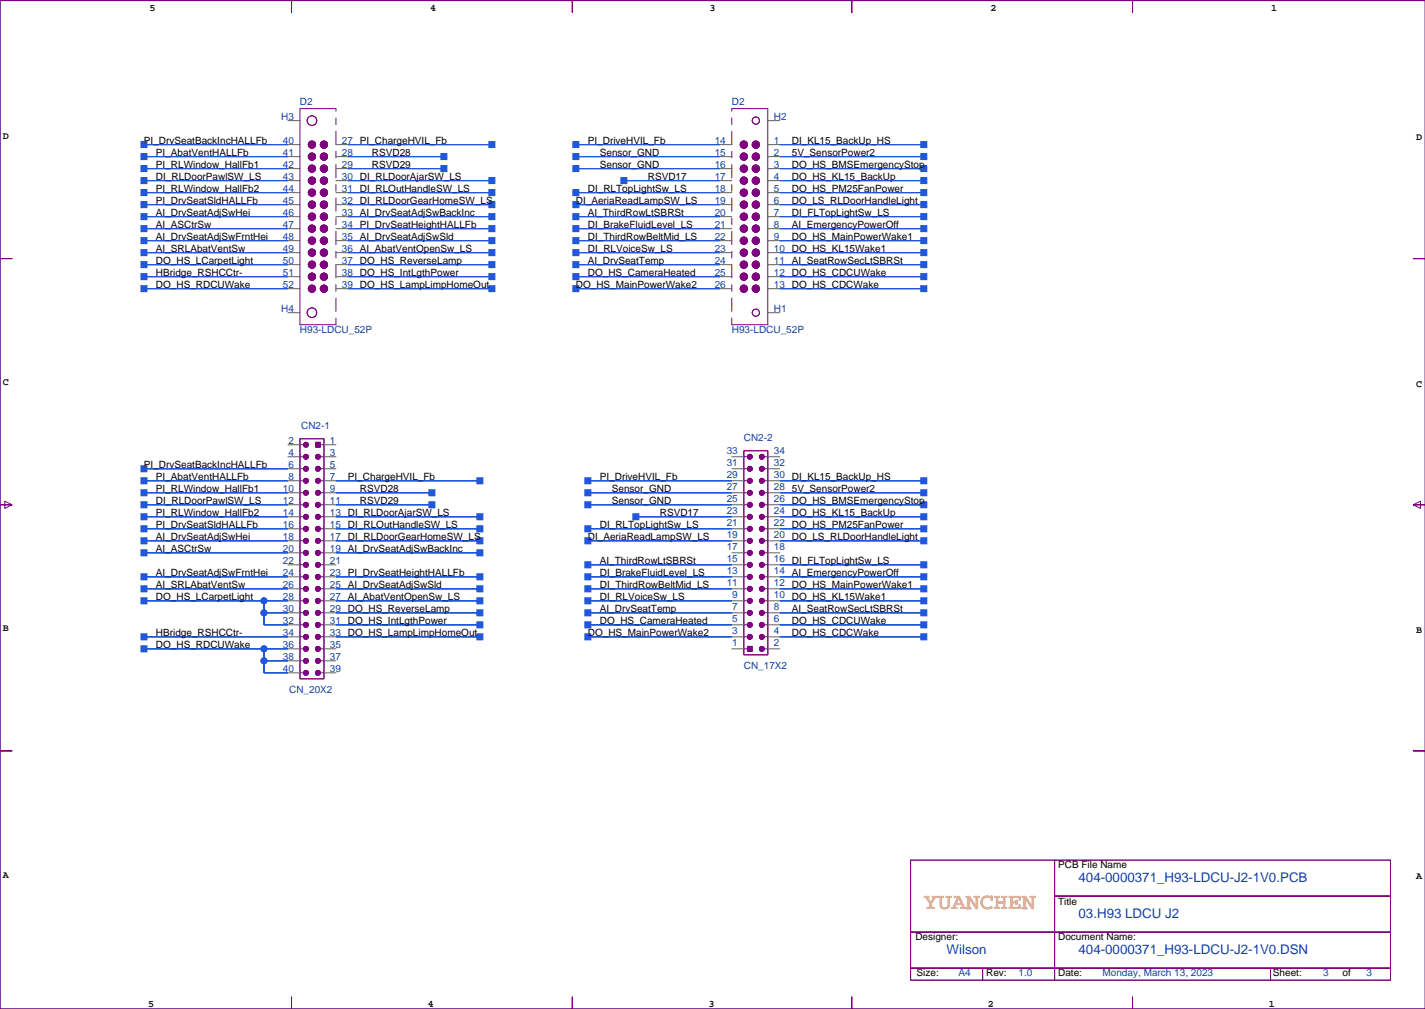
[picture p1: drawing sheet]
<svg xmlns="http://www.w3.org/2000/svg" width="302mm" height="213mm" viewBox="0 0 302 213" stroke-linecap="round" stroke-linejoin="round" font-family="sans-serif">
<path d="M301.7 .1h-301.7v213.3h301.7" fill="none" stroke="#000080" stroke-width=".21"/>
<g fill="none" stroke="#800080" stroke-width=".21">
<path d="M301.7 .1h-62v2.6v-2.6h-59.4v2.6v-2.6h-59.2v2.6v-2.6h-59.4v2.6v-2.6h-61.7v54.6h2.5h-2.5v52.1h2.5l-1.5 .7v-1.5l1.5 .8h-2.5v52h2.5h-2.5v54.6h61.7v-2.5v2.5h59.4v-2.5v2.5h59.2v-2.5v2.5h59.4v-2.5v2.5h62M71.1 23h-7.6v45.7h7.6M154.9 23h7.6v45.7h-7.6M301.7 54.7h-2.6h2.6M63.5 92.8h5.1v50.8h-5.1zM63.5 94.1h.7M63.5 96.6h.7M63.5 99.2h.7M66.8 93.6h1v1h-1zM67.8 94.1h.8M67.8 96.6h.8M67.8 99.2h.8"/>
<path d="M157.4 95.3h5.1v43.2h-5.1zM157.4 96.6h.8M157.4 99.2h.8M161.8 96.6h.7M161.8 99.2h.7M63.5 119.5h.7M63.5 101.7h.7M63.5 104.2h.7M63.5 106.8h.7M63.5 109.3h.7M63.5 111.9h.7M63.5 114.4h.7"/>
<path d="M63.5 116.9h.7M67.8 119.5h.8M67.8 101.7h.8M67.8 104.2h.8M67.8 106.8h.8M67.8 109.3h.8M67.8 111.9h.8M67.8 114.4h.8M67.8 116.9h.8M157.4 119.5h.8M157.4 101.7h.8M157.4 104.2h.8"/>
<path d="M157.4 106.8h.8M157.4 109.3h.8M157.4 111.9h.8M157.4 114.4h.8M157.4 116.9h.8M161.8 119.5h.7M161.8 101.7h.7M161.8 104.2h.7M161.8 106.8h.7M161.8 109.3h.7M161.8 111.9h.7M161.8 114.4h.7"/>
<path d="M161.8 116.9h.7M299.1 106.8l1.6-.8v1.5l-1.6-.7h2.6zM63.5 139.8h.7M63.5 137.2h.7M63.5 134.7h.7M63.5 132.2h.7M63.5 129.6h.7M63.5 127.1h.7M63.5 124.6h.7M63.5 122h.7M67.8 139.8h.8M67.8 137.2h.8"/>
<path d="M67.8 134.7h.8M67.8 132.2h.8M67.8 129.6h.8M67.8 127.1h.8M67.8 124.6h.8M67.8 122h.8M157.4 137.2h.8M157.4 134.7h.8M157.4 132.2h.8M157.4 129.6h.8M157.4 127.1h.8M157.4 124.6h.8"/>
<path d="M157.4 122h.8M158.2 136.7h1v1.1h-1zM161.8 137.2h.7M161.8 134.7h.7M161.8 132.2h.7M161.8 129.6h.7M161.8 127.1h.7M161.8 124.6h.7M161.8 122h.7M63.5 142.3h.7M67.8 142.3h.8M301.7 158.8h-2.6h2.6"/>
<path d="M192.7 181.9h30.5v15.3h-30.5zM192.7 197.2h30.5v7.6h-30.5zM223.2 189.6h71.1v7.6h-71.1zM223.2 197.2h71.1v7.6h-71.1zM223.2 181.9h71.1v7.7h-71.1zM192.7 204.8h15.3v2.5h-15.3zM208 204.8h15.2v2.5h-15.2zM223.2 204.8h45.7v2.5h-45.7zM268.9 204.8h25.4v2.5h-25.4z"/>
<circle cx="66" cy="35.7" r=".76"/>
<circle cx="66" cy="38.2" r=".76"/>
<circle cx="66" cy="33.1" r=".76"/>
<circle cx="66" cy="30.6" r=".76"/>
<circle cx="66" cy="25.5" r="1.02"/>
<circle cx="68.6" cy="35.7" r=".76"/>
<circle cx="68.6" cy="38.2" r=".76"/>
<circle cx="68.6" cy="33.1" r=".76"/>
<circle cx="68.6" cy="30.6" r=".76"/>
<circle cx="157.4" cy="35.7" r=".76"/>
<circle cx="157.4" cy="38.2" r=".76"/>
<circle cx="157.4" cy="33.1" r=".76"/>
<circle cx="157.4" cy="30.6" r=".76"/>
<circle cx="160" cy="35.7" r=".76"/>
<circle cx="160" cy="25.5" r=".76"/>
<circle cx="160" cy="38.2" r=".76"/>
<circle cx="160" cy="33.1" r=".76"/>
<circle cx="160" cy="30.6" r=".76"/>
<circle cx="66" cy="40.7" r=".76"/>
<circle cx="66" cy="50.9" r=".76"/>
<circle cx="66" cy="48.4" r=".76"/>
<circle cx="66" cy="56" r=".76"/>
<circle cx="66" cy="43.3" r=".76"/>
<circle cx="66" cy="45.8" r=".76"/>
<circle cx="66" cy="53.4" r=".76"/>
<circle cx="66" cy="58.5" r=".76"/>
<circle cx="68.6" cy="40.7" r=".76"/>
<circle cx="68.6" cy="48.4" r=".76"/>
<circle cx="68.6" cy="50.9" r=".76"/>
<circle cx="68.6" cy="56" r=".76"/>
<circle cx="68.6" cy="43.3" r=".76"/>
<circle cx="68.6" cy="45.8" r=".76"/>
<circle cx="68.6" cy="58.5" r=".76"/>
<circle cx="68.6" cy="53.4" r=".76"/>
<circle cx="157.4" cy="40.7" r=".76"/>
<circle cx="157.4" cy="43.3" r=".76"/>
<circle cx="157.4" cy="50.9" r=".76"/>
<circle cx="157.4" cy="48.4" r=".76"/>
<circle cx="157.4" cy="56" r=".76"/>
<circle cx="157.4" cy="58.5" r=".76"/>
<circle cx="157.4" cy="45.8" r=".76"/>
<circle cx="157.4" cy="53.4" r=".76"/>
<circle cx="160" cy="40.7" r=".76"/>
<circle cx="160" cy="50.9" r=".76"/>
<circle cx="160" cy="56" r=".76"/>
<circle cx="160" cy="43.3" r=".76"/>
<circle cx="160" cy="48.4" r=".76"/>
<circle cx="160" cy="58.5" r=".76"/>
<circle cx="160" cy="45.8" r=".76"/>
<circle cx="160" cy="53.4" r=".76"/>
<circle cx="66" cy="61.1" r=".76"/>
<circle cx="66" cy="66.1" r="1.02"/>
<circle cx="68.6" cy="61.1" r=".76"/>
<circle cx="157.4" cy="61.1" r=".76"/>
<circle cx="160" cy="61.1" r=".76"/>
<circle cx="160" cy="66.1" r=".76"/>
<circle cx="64.8" cy="94.1" r=".51"/>
<circle cx="64.8" cy="99.2" r=".51"/>
<circle cx="64.8" cy="96.6" r=".51"/>
<circle cx="67.3" cy="96.6" r=".51"/>
<circle cx="67.3" cy="99.2" r=".51"/>
<circle cx="158.7" cy="96.6" r=".51"/>
<circle cx="158.7" cy="99.2" r=".51"/>
<circle cx="161.3" cy="96.6" r=".51"/>
<circle cx="161.3" cy="99.2" r=".51"/>
<circle cx="64.8" cy="114.4" r=".51"/>
<circle cx="64.8" cy="101.7" r=".51"/>
<circle cx="64.8" cy="106.8" r=".51"/>
<circle cx="64.8" cy="104.2" r=".51"/>
<circle cx="64.8" cy="109.3" r=".51"/>
<circle cx="64.8" cy="116.9" r=".51"/>
<circle cx="64.8" cy="119.5" r=".51"/>
<circle cx="64.8" cy="111.9" r=".51"/>
<circle cx="67.3" cy="101.7" r=".51"/>
<circle cx="67.3" cy="106.8" r=".51"/>
<circle cx="67.3" cy="114.4" r=".51"/>
<circle cx="67.3" cy="104.2" r=".51"/>
<circle cx="67.3" cy="109.3" r=".51"/>
<circle cx="67.3" cy="116.9" r=".51"/>
<circle cx="67.3" cy="119.5" r=".51"/>
<circle cx="67.3" cy="111.9" r=".51"/>
<circle cx="158.7" cy="106.8" r=".51"/>
<circle cx="158.7" cy="101.7" r=".51"/>
<circle cx="158.7" cy="114.4" r=".51"/>
<circle cx="158.7" cy="104.2" r=".51"/>
<circle cx="158.7" cy="109.3" r=".51"/>
<circle cx="158.7" cy="116.9" r=".51"/>
<circle cx="158.7" cy="111.9" r=".51"/>
<circle cx="158.7" cy="119.5" r=".51"/>
<circle cx="161.3" cy="101.7" r=".51"/>
<circle cx="161.3" cy="106.8" r=".51"/>
<circle cx="161.3" cy="114.4" r=".51"/>
<circle cx="161.3" cy="104.2" r=".51"/>
<circle cx="161.3" cy="109.3" r=".51"/>
<circle cx="161.3" cy="116.9" r=".51"/>
<circle cx="161.3" cy="111.9" r=".51"/>
<circle cx="161.3" cy="119.5" r=".51"/>
<circle cx="64.8" cy="122" r=".51"/>
<circle cx="64.8" cy="129.6" r=".51"/>
<circle cx="64.8" cy="134.7" r=".51"/>
<circle cx="64.8" cy="127.1" r=".51"/>
<circle cx="64.8" cy="124.6" r=".51"/>
<circle cx="64.8" cy="139.8" r=".51"/>
<circle cx="64.8" cy="132.2" r=".51"/>
<circle cx="64.8" cy="137.2" r=".51"/>
<circle cx="67.3" cy="122" r=".51"/>
<circle cx="67.3" cy="129.6" r=".51"/>
<circle cx="67.3" cy="134.7" r=".51"/>
<circle cx="67.3" cy="127.1" r=".51"/>
<circle cx="67.3" cy="124.6" r=".51"/>
<circle cx="67.3" cy="139.8" r=".51"/>
<circle cx="67.3" cy="132.2" r=".51"/>
<circle cx="67.3" cy="137.2" r=".51"/>
<circle cx="158.7" cy="122" r=".51"/>
<circle cx="158.7" cy="129.6" r=".51"/>
<circle cx="158.7" cy="134.7" r=".51"/>
<circle cx="158.7" cy="127.1" r=".51"/>
<circle cx="158.7" cy="124.6" r=".51"/>
<circle cx="158.7" cy="132.2" r=".51"/>
<circle cx="161.3" cy="122" r=".51"/>
<circle cx="161.3" cy="134.7" r=".51"/>
<circle cx="161.3" cy="137.2" r=".51"/>
<circle cx="161.3" cy="129.6" r=".51"/>
<circle cx="161.3" cy="127.1" r=".51"/>
<circle cx="161.3" cy="124.6" r=".51"/>
<circle cx="161.3" cy="132.2" r=".51"/>
<circle cx="64.8" cy="142.3" r=".51"/>
<circle cx="67.3" cy="142.3" r=".51"/>
</g>
<g fill="#800080" stroke="#800080" stroke-width=".21">
<path d="M66.8 93.6h1v1h-1z" fill-rule="evenodd"/>
<path d="M158.2 136.7h1v1.1h-1z" fill-rule="evenodd"/>
<circle cx="64.8" cy="142.3" r=".51"/>
<circle cx="67.3" cy="142.3" r=".51"/>
<circle cx="64.8" cy="122" r=".51"/>
<circle cx="64.8" cy="129.6" r=".51"/>
<circle cx="64.8" cy="139.8" r=".51"/>
<circle cx="64.8" cy="137.2" r=".51"/>
<circle cx="64.8" cy="134.7" r=".51"/>
<circle cx="64.8" cy="124.6" r=".51"/>
<circle cx="64.8" cy="119.5" r=".51"/>
<circle cx="64.8" cy="127.1" r=".51"/>
<circle cx="64.8" cy="132.2" r=".51"/>
<circle cx="67.3" cy="122" r=".51"/>
<circle cx="67.3" cy="129.6" r=".51"/>
<circle cx="67.3" cy="139.8" r=".51"/>
<circle cx="67.3" cy="137.2" r=".51"/>
<circle cx="67.3" cy="134.7" r=".51"/>
<circle cx="67.3" cy="124.6" r=".51"/>
<circle cx="67.3" cy="119.5" r=".51"/>
<circle cx="67.3" cy="127.1" r=".51"/>
<circle cx="67.3" cy="132.2" r=".51"/>
<circle cx="64.8" cy="94.1" r=".51"/>
<circle cx="64.8" cy="109.3" r=".51"/>
<circle cx="64.8" cy="101.7" r=".51"/>
<circle cx="64.8" cy="111.9" r=".51"/>
<circle cx="64.8" cy="99.2" r=".51"/>
<circle cx="64.8" cy="104.2" r=".51"/>
<circle cx="64.8" cy="106.8" r=".51"/>
<circle cx="64.8" cy="116.9" r=".51"/>
<circle cx="64.8" cy="96.6" r=".51"/>
<circle cx="64.8" cy="114.4" r=".51"/>
<circle cx="67.3" cy="109.3" r=".51"/>
<circle cx="67.3" cy="101.7" r=".51"/>
<circle cx="67.3" cy="111.9" r=".51"/>
<circle cx="67.3" cy="99.2" r=".51"/>
<circle cx="67.3" cy="104.2" r=".51"/>
<circle cx="67.3" cy="106.8" r=".51"/>
<circle cx="67.3" cy="116.9" r=".51"/>
<circle cx="67.3" cy="96.6" r=".51"/>
<circle cx="67.3" cy="114.4" r=".51"/>
<circle cx="160" cy="30.6" r=".76"/>
<circle cx="157.4" cy="30.6" r=".76"/>
<circle cx="160" cy="33.1" r=".76"/>
<circle cx="157.4" cy="33.1" r=".76"/>
<circle cx="160" cy="35.7" r=".76"/>
<circle cx="157.4" cy="35.7" r=".76"/>
<circle cx="160" cy="38.2" r=".76"/>
<circle cx="157.4" cy="38.2" r=".76"/>
<circle cx="160" cy="40.7" r=".76"/>
<circle cx="157.4" cy="40.7" r=".76"/>
<circle cx="160" cy="43.3" r=".76"/>
<circle cx="157.4" cy="43.3" r=".76"/>
<circle cx="160" cy="45.8" r=".76"/>
<circle cx="157.4" cy="45.8" r=".76"/>
<circle cx="160" cy="48.4" r=".76"/>
<circle cx="157.4" cy="48.4" r=".76"/>
<circle cx="160" cy="50.9" r=".76"/>
<circle cx="157.4" cy="50.9" r=".76"/>
<circle cx="160" cy="53.4" r=".76"/>
<circle cx="157.4" cy="53.4" r=".76"/>
<circle cx="160" cy="56" r=".76"/>
<circle cx="157.4" cy="56" r=".76"/>
<circle cx="160" cy="58.5" r=".76"/>
<circle cx="157.4" cy="58.5" r=".76"/>
<circle cx="160" cy="61.1" r=".76"/>
<circle cx="157.4" cy="61.1" r=".76"/>
<circle cx="161.3" cy="109.3" r=".51"/>
<circle cx="161.3" cy="101.7" r=".51"/>
<circle cx="161.3" cy="96.6" r=".51"/>
<circle cx="161.3" cy="106.8" r=".51"/>
<circle cx="161.3" cy="111.9" r=".51"/>
<circle cx="161.3" cy="104.2" r=".51"/>
<circle cx="161.3" cy="99.2" r=".51"/>
<circle cx="158.7" cy="109.3" r=".51"/>
<circle cx="158.7" cy="101.7" r=".51"/>
<circle cx="158.7" cy="96.6" r=".51"/>
<circle cx="158.7" cy="106.8" r=".51"/>
<circle cx="158.7" cy="111.9" r=".51"/>
<circle cx="158.7" cy="104.2" r=".51"/>
<circle cx="158.7" cy="99.2" r=".51"/>
<circle cx="161.3" cy="137.2" r=".51"/>
<circle cx="161.3" cy="122" r=".51"/>
<circle cx="161.3" cy="129.6" r=".51"/>
<circle cx="161.3" cy="119.5" r=".51"/>
<circle cx="161.3" cy="132.2" r=".51"/>
<circle cx="161.3" cy="127.1" r=".51"/>
<circle cx="161.3" cy="124.6" r=".51"/>
<circle cx="161.3" cy="114.4" r=".51"/>
<circle cx="161.3" cy="134.7" r=".51"/>
<circle cx="161.3" cy="116.9" r=".51"/>
<circle cx="158.7" cy="122" r=".51"/>
<circle cx="158.7" cy="129.6" r=".51"/>
<circle cx="158.7" cy="119.5" r=".51"/>
<circle cx="158.7" cy="132.2" r=".51"/>
<circle cx="158.7" cy="127.1" r=".51"/>
<circle cx="158.7" cy="124.6" r=".51"/>
<circle cx="158.7" cy="114.4" r=".51"/>
<circle cx="158.7" cy="134.7" r=".51"/>
<circle cx="158.7" cy="116.9" r=".51"/>
<circle cx="68.6" cy="30.6" r=".76"/>
<circle cx="66" cy="30.6" r=".76"/>
<circle cx="68.6" cy="33.1" r=".76"/>
<circle cx="66" cy="33.1" r=".76"/>
<circle cx="68.6" cy="35.7" r=".76"/>
<circle cx="66" cy="35.7" r=".76"/>
<circle cx="68.6" cy="38.2" r=".76"/>
<circle cx="66" cy="38.2" r=".76"/>
<circle cx="68.6" cy="40.7" r=".76"/>
<circle cx="66" cy="40.7" r=".76"/>
<circle cx="68.6" cy="43.3" r=".76"/>
<circle cx="66" cy="43.3" r=".76"/>
<circle cx="68.6" cy="45.8" r=".76"/>
<circle cx="66" cy="45.8" r=".76"/>
<circle cx="68.6" cy="48.4" r=".76"/>
<circle cx="66" cy="48.4" r=".76"/>
<circle cx="68.6" cy="50.9" r=".76"/>
<circle cx="66" cy="50.9" r=".76"/>
<circle cx="68.6" cy="53.4" r=".76"/>
<circle cx="66" cy="53.4" r=".76"/>
<circle cx="68.6" cy="56" r=".76"/>
<circle cx="66" cy="56" r=".76"/>
<circle cx="68.6" cy="58.5" r=".76"/>
<circle cx="66" cy="58.5" r=".76"/>
<circle cx="68.6" cy="61.1" r=".76"/>
<circle cx="66" cy="61.1" r=".76"/>
</g>
<g fill="none" stroke="#606060" stroke-width=".21">
<path d="M60.9 30.6h2.6M60.9 33.1h2.6M60.9 35.7h2.6M60.9 38.2h2.6M60.9 25.5h2.6M71.1 30.6h2.5M71.1 33.1h2.5M71.1 35.7h2.5M71.1 38.2h2.5M152.4 30.6h2.5M152.4 33.1h2.5M152.4 35.7h2.5"/>
<path d="M152.4 38.2h2.5M162.5 30.6h2.6M162.5 33.1h2.6M162.5 35.7h2.6M162.5 38.2h2.6M162.5 25.5h2.6M60.9 40.8h2.6M60.9 43.3h2.6M60.9 45.8h2.6M60.9 48.4h2.6M60.9 50.9h2.6M60.9 53.4h2.6"/>
<path d="M60.9 56h2.6M60.9 58.5h2.6M71.1 40.8h2.5M71.1 43.3h2.5M71.1 45.8h2.5M71.1 48.4h2.5M71.1 50.9h2.5M71.1 53.4h2.5M71.1 56h2.5M71.1 58.5h2.5M152.4 40.8h2.5M152.4 43.3h2.5"/>
<path d="M152.4 45.8h2.5M152.4 48.4h2.5M152.4 50.9h2.5M152.4 53.4h2.5M152.4 56h2.5M152.4 58.5h2.5M162.5 40.8h2.6M162.5 43.3h2.6M162.5 45.8h2.6M162.5 48.4h2.6M162.5 50.9h2.6M162.5 53.4h2.6"/>
<path d="M162.5 56h2.6M162.5 58.5h2.6M60.9 61.1h2.6M60.9 66.1h2.6M71.1 61.1h2.5M152.4 61.1h2.5M162.5 61.1h2.6M162.5 66.1h2.6M60.9 94.1h2.6M60.9 96.6h2.6M60.9 99.2h2.6M68.6 94.1h2.5"/>
<path d="M68.6 96.6h2.5M68.6 99.2h2.5M154.9 96.6h2.5M154.9 99.2h2.5M162.5 96.6h2.6M162.5 99.2h2.6M60.9 101.7h2.6M60.9 104.2h2.6M60.9 106.8h2.6M60.9 109.3h2.6M60.9 111.9h2.6M60.9 114.4h2.6"/>
<path d="M60.9 116.9h2.6M60.9 119.5h2.6M68.6 101.7h2.5M68.6 104.2h2.5M68.6 106.8h2.5M68.6 109.3h2.5M68.6 111.9h2.5M68.6 114.4h2.5M68.6 116.9h2.5M68.6 119.5h2.5M154.9 101.7h2.5M154.9 104.2h2.5"/>
<path d="M154.9 106.8h2.5M154.9 109.3h2.5M154.9 111.9h2.5M154.9 114.4h2.5M154.9 116.9h2.5M154.9 119.5h2.5M162.5 101.7h2.6M162.5 104.2h2.6M162.5 106.8h2.6M162.5 109.3h2.6M162.5 111.9h2.6M162.5 114.4h2.6"/>
<path d="M162.5 116.9h2.6M162.5 119.5h2.6M60.9 122h2.6M60.9 124.6h2.6M60.9 127.1h2.6M60.9 129.6h2.6M60.9 132.2h2.6M60.9 134.7h2.6M60.9 137.2h2.6M60.9 139.8h2.6M68.6 122h2.5M68.6 124.6h2.5"/>
<path d="M68.6 127.1h2.5M68.6 129.6h2.5M68.6 132.2h2.5M68.6 134.7h2.5M68.6 137.2h2.5M68.6 139.8h2.5M154.9 122h2.5M154.9 124.6h2.5M154.9 127.1h2.5M154.9 129.6h2.5M154.9 132.2h2.5M154.9 134.7h2.5"/>
<path d="M154.9 137.2h2.5M162.5 122h2.6M162.5 124.6h2.6M162.5 127.1h2.6M162.5 129.6h2.6M162.5 132.2h2.6M162.5 134.7h2.6M162.5 137.2h2.6M60.9 142.3h2.6M68.6 142.3h2.5"/>
</g>
<path d="M71.1 68.7v-45.7M154.9 68.7v-45.7" fill="none" stroke="#800080" stroke-width=".21" stroke-dasharray="1.4 1.4 2.8 1.4"/>
<g fill="#2058dd" stroke="#2058dd" stroke-width=".21">
<path d="M30.5 106.8h30.4z" fill-rule="evenodd"/>
<path d="M29.8 106.1h1.3v1.3h-1.3z" fill-rule="evenodd"/>
<path d="M30.5 38.2h30.4z" fill-rule="evenodd"/>
<path d="M29.8 37.6h1.3v1.2h-1.3z" fill-rule="evenodd"/>
<path d="M30.5 116.9h30.4z" fill-rule="evenodd"/>
<path d="M29.8 116.3h1.3v1.3h-1.3z" fill-rule="evenodd"/>
<path d="M30.5 48.4h30.4z" fill-rule="evenodd"/>
<path d="M29.8 47.7h1.3v1.3h-1.3z" fill-rule="evenodd"/>
<path d="M71.1 109.3h30.5z" fill-rule="evenodd"/>
<path d="M100.9 108.7h1.3v1.2h-1.3z" fill-rule="evenodd"/>
<path d="M73.6 38.2h30.5z" fill-rule="evenodd"/>
<path d="M103.5 37.6h1.3v1.2h-1.3z" fill-rule="evenodd"/>
<path d="M30.5 122h30.4z" fill-rule="evenodd"/>
<path d="M29.8 121.4h1.3v1.2h-1.3z" fill-rule="evenodd"/>
<path d="M30.5 50.9h30.4z" fill-rule="evenodd"/>
<path d="M29.8 50.3h1.3v1.2h-1.3z" fill-rule="evenodd"/>
<path d="M71.1 132.2h30.5z" fill-rule="evenodd"/>
<path d="M100.9 131.5h1.3v1.3h-1.3z" fill-rule="evenodd"/>
<path d="M73.6 58.5h30.5z" fill-rule="evenodd"/>
<path d="M103.5 57.9h1.3v1.3h-1.3z" fill-rule="evenodd"/>
<path d="M30.5 134.7h30.4z" fill-rule="evenodd"/>
<path d="M29.8 134.1h1.3v1.2h-1.3z" fill-rule="evenodd"/>
<path d="M30.5 58.5h30.4z" fill-rule="evenodd"/>
<path d="M29.8 57.9h1.3v1.3h-1.3z" fill-rule="evenodd"/>
<path d="M71.1 129.6h30.5z" fill-rule="evenodd"/>
<path d="M100.9 129h1.3v1.3h-1.3z" fill-rule="evenodd"/>
<path d="M73.6 56h30.5z" fill-rule="evenodd"/>
<path d="M103.5 55.4h1.3v1.2h-1.3z" fill-rule="evenodd"/>
<path d="M71.1 134.7h30.5z" fill-rule="evenodd"/>
<path d="M100.9 134.1h1.3v1.2h-1.3z" fill-rule="evenodd"/>
<path d="M73.6 61.1h30.5z" fill-rule="evenodd"/>
<path d="M103.5 60.4h1.3v1.3h-1.3z" fill-rule="evenodd"/>
<path d="M71.1 127.1h30.5z" fill-rule="evenodd"/>
<path d="M100.9 126.5h1.3v1.2h-1.3z" fill-rule="evenodd"/>
<path d="M73.6 53.4h30.5z" fill-rule="evenodd"/>
<path d="M103.5 52.8h1.3v1.3h-1.3z" fill-rule="evenodd"/>
<path d="M71.1 124.6h30.5z" fill-rule="evenodd"/>
<path d="M100.9 123.9h1.3v1.3h-1.3z" fill-rule="evenodd"/>
<path d="M73.6 50.9h30.5z" fill-rule="evenodd"/>
<path d="M103.5 50.3h1.3v1.2h-1.3z" fill-rule="evenodd"/>
<path d="M71.1 122h30.5z" fill-rule="evenodd"/>
<path d="M100.9 121.4h1.3v1.2h-1.3z" fill-rule="evenodd"/>
<path d="M73.6 48.4h30.5z" fill-rule="evenodd"/>
<path d="M103.5 47.7h1.3v1.3h-1.3z" fill-rule="evenodd"/>
<path d="M71.1 104.2h20.3z" fill-rule="evenodd"/>
<path d="M90.8 103.6h1.3v1.3h-1.3z" fill-rule="evenodd"/>
<path d="M73.6 33.1h20.4z" fill-rule="evenodd"/>
<path d="M93.3 32.5h1.3v1.3h-1.3z" fill-rule="evenodd"/>
<path d="M71.1 101.7h30.5z" fill-rule="evenodd"/>
<path d="M100.9 101.1h1.3v1.2h-1.3z" fill-rule="evenodd"/>
<path d="M73.6 30.6h30.5z" fill-rule="evenodd"/>
<path d="M103.5 30h1.3v1.2h-1.3z" fill-rule="evenodd"/>
<path d="M71.1 114.4h30.5z" fill-rule="evenodd"/>
<path d="M100.9 113.8h1.3v1.2h-1.3z" fill-rule="evenodd"/>
<path d="M73.6 43.3h30.5z" fill-rule="evenodd"/>
<path d="M103.5 42.7h1.3v1.2h-1.3z" fill-rule="evenodd"/>
<path d="M30.5 101.7h30.4z" fill-rule="evenodd"/>
<path d="M29.8 101.1h1.3v1.2h-1.3z" fill-rule="evenodd"/>
<path d="M30.5 33.1h30.4z" fill-rule="evenodd"/>
<path d="M29.8 32.5h1.3v1.3h-1.3z" fill-rule="evenodd"/>
<path d="M71.1 106.8h20.3z" fill-rule="evenodd"/>
<path d="M90.8 106.1h1.3v1.3h-1.3z" fill-rule="evenodd"/>
<path d="M73.6 35.7h20.4z" fill-rule="evenodd"/>
<path d="M93.3 35h1.3v1.3h-1.3z" fill-rule="evenodd"/>
<path d="M71.1 111.9h30.5z" fill-rule="evenodd"/>
<path d="M100.9 111.2h1.3v1.3h-1.3z" fill-rule="evenodd"/>
<path d="M73.6 40.8h30.5z" fill-rule="evenodd"/>
<path d="M103.5 40.1h1.3v1.3h-1.3z" fill-rule="evenodd"/>
<path d="M30.5 114.4h30.4z" fill-rule="evenodd"/>
<path d="M29.8 113.8h1.3v1.2h-1.3z" fill-rule="evenodd"/>
<path d="M30.5 45.8h30.4z" fill-rule="evenodd"/>
<path d="M29.8 45.2h1.3v1.3h-1.3z" fill-rule="evenodd"/>
<path d="M30.5 124.6h30.4z" fill-rule="evenodd"/>
<path d="M29.8 123.9h1.3v1.3h-1.3z" fill-rule="evenodd"/>
<path d="M30.5 53.4h30.4z" fill-rule="evenodd"/>
<path d="M29.8 52.8h1.3v1.3h-1.3z" fill-rule="evenodd"/>
<path d="M30.5 104.2h30.4z" fill-rule="evenodd"/>
<path d="M29.8 103.6h1.3v1.3h-1.3z" fill-rule="evenodd"/>
<path d="M30.5 35.7h30.4z" fill-rule="evenodd"/>
<path d="M29.8 35h1.3v1.3h-1.3z" fill-rule="evenodd"/>
<path d="M30.5 109.3h30.4z" fill-rule="evenodd"/>
<path d="M29.8 108.7h1.3v1.2h-1.3z" fill-rule="evenodd"/>
<path d="M30.5 40.8h30.4z" fill-rule="evenodd"/>
<path d="M29.8 40.1h1.3v1.3h-1.3z" fill-rule="evenodd"/>
<path d="M30.5 99.2h30.4z" fill-rule="evenodd"/>
<path d="M29.8 98.5h1.3v1.3h-1.3z" fill-rule="evenodd"/>
<path d="M30.5 30.6h30.4z" fill-rule="evenodd"/>
<path d="M29.8 30h1.3v1.2h-1.3z" fill-rule="evenodd"/>
<path d="M30.5 111.9h30.4z" fill-rule="evenodd"/>
<path d="M29.8 111.2h1.3v1.3h-1.3z" fill-rule="evenodd"/>
<path d="M30.5 43.3h30.4z" fill-rule="evenodd"/>
<path d="M29.8 42.7h1.3v1.2h-1.3z" fill-rule="evenodd"/>
<path d="M71.1 116.9h30.5z" fill-rule="evenodd"/>
<path d="M100.9 116.3h1.3v1.3h-1.3z" fill-rule="evenodd"/>
<path d="M73.6 45.8h30.5z" fill-rule="evenodd"/>
<path d="M103.5 45.2h1.3v1.3h-1.3z" fill-rule="evenodd"/>
<path d="M55.9 127.1h5z" fill-rule="evenodd"/>
<path d="M55.9 132.2h5z" fill-rule="evenodd"/>
<path d="M55.9 129.6v2.6z" fill-rule="evenodd"/>
<path d="M55.9 129.6h5z" fill-rule="evenodd"/>
<path d="M55.9 127.1v2.5z" fill-rule="evenodd"/>
<path d="M30.5 127.1h25.4z" fill-rule="evenodd"/>
<path d="M29.8 126.5h1.3v1.2h-1.3z" fill-rule="evenodd"/>
<path d="M30.5 56h30.4z" fill-rule="evenodd"/>
<path d="M29.8 55.4h1.3v1.2h-1.3z" fill-rule="evenodd"/>
<path d="M55.9 137.2h5z" fill-rule="evenodd"/>
<path d="M55.9 142.3h5z" fill-rule="evenodd"/>
<path d="M55.9 139.8v2.5z" fill-rule="evenodd"/>
<path d="M55.9 139.8h5z" fill-rule="evenodd"/>
<path d="M55.9 137.2v2.6z" fill-rule="evenodd"/>
<path d="M30.5 137.2h25.4z" fill-rule="evenodd"/>
<path d="M29.8 136.6h1.3v1.3h-1.3z" fill-rule="evenodd"/>
<path d="M30.5 61.1h30.4z" fill-rule="evenodd"/>
<path d="M29.8 60.4h1.3v1.3h-1.3z" fill-rule="evenodd"/>
<path d="M165.1 101.7h30.4z" fill-rule="evenodd"/>
<path d="M194.9 101.1h1.3v1.2h-1.3z" fill-rule="evenodd"/>
<path d="M165.1 30.6h30.4z" fill-rule="evenodd"/>
<path d="M194.9 30h1.3v1.2h-1.3z" fill-rule="evenodd"/>
<path d="M121.9 30.6h30.5z" fill-rule="evenodd"/>
<path d="M121.3 30h1.2v1.2h-1.2z" fill-rule="evenodd"/>
<path d="M124.4 101.7h30.5z" fill-rule="evenodd"/>
<path d="M123.8 101.1h1.3v1.2h-1.3z" fill-rule="evenodd"/>
<path d="M132.1 38.2h20.3z" fill-rule="evenodd"/>
<path d="M131.4 37.6h1.3v1.2h-1.3z" fill-rule="evenodd"/>
<path d="M134.6 109.3h20.3z" fill-rule="evenodd"/>
<path d="M134 108.7h1.2v1.2h-1.2z" fill-rule="evenodd"/>
<path d="M165.1 134.7h30.4z" fill-rule="evenodd"/>
<path d="M194.9 134.1h1.3v1.2h-1.3z" fill-rule="evenodd"/>
<path d="M165.1 61.1h30.4z" fill-rule="evenodd"/>
<path d="M194.9 60.4h1.3v1.3h-1.3z" fill-rule="evenodd"/>
<path d="M121.9 35.7h30.5z" fill-rule="evenodd"/>
<path d="M121.3 35h1.2v1.3h-1.2z" fill-rule="evenodd"/>
<path d="M121.9 33.1h30.5z" fill-rule="evenodd"/>
<path d="M121.3 32.5h1.2v1.3h-1.2z" fill-rule="evenodd"/>
<path d="M124.4 104.2h30.5z" fill-rule="evenodd"/>
<path d="M123.8 103.6h1.3v1.3h-1.3z" fill-rule="evenodd"/>
<path d="M124.4 106.8h30.5z" fill-rule="evenodd"/>
<path d="M123.8 106.1h1.3v1.3h-1.3z" fill-rule="evenodd"/>
<path d="M165.1 132.2h30.4z" fill-rule="evenodd"/>
<path d="M194.9 131.5h1.3v1.3h-1.3z" fill-rule="evenodd"/>
<path d="M165.1 58.5h30.4z" fill-rule="evenodd"/>
<path d="M194.9 57.9h1.3v1.3h-1.3z" fill-rule="evenodd"/>
<path d="M165.1 129.6h30.4z" fill-rule="evenodd"/>
<path d="M194.9 129h1.3v1.3h-1.3z" fill-rule="evenodd"/>
<path d="M165.1 56h30.4z" fill-rule="evenodd"/>
<path d="M194.9 55.4h1.3v1.2h-1.3z" fill-rule="evenodd"/>
<path d="M121.9 58.5h30.5z" fill-rule="evenodd"/>
<path d="M121.3 57.9h1.2v1.3h-1.2z" fill-rule="evenodd"/>
<path d="M124.4 132.2h30.5z" fill-rule="evenodd"/>
<path d="M123.8 131.5h1.3v1.3h-1.3z" fill-rule="evenodd"/>
<path d="M121.9 56h30.5z" fill-rule="evenodd"/>
<path d="M121.3 55.4h1.2v1.2h-1.2z" fill-rule="evenodd"/>
<path d="M124.4 129.6h30.5z" fill-rule="evenodd"/>
<path d="M123.8 129h1.3v1.3h-1.3z" fill-rule="evenodd"/>
<path d="M121.9 48.4h30.5z" fill-rule="evenodd"/>
<path d="M121.3 47.7h1.2v1.3h-1.2z" fill-rule="evenodd"/>
<path d="M124.4 122h30.5z" fill-rule="evenodd"/>
<path d="M123.8 121.4h1.3v1.2h-1.3z" fill-rule="evenodd"/>
<path d="M121.9 53.4h30.5z" fill-rule="evenodd"/>
<path d="M121.3 52.8h1.2v1.3h-1.2z" fill-rule="evenodd"/>
<path d="M124.4 127.1h30.5z" fill-rule="evenodd"/>
<path d="M123.8 126.5h1.3v1.2h-1.3z" fill-rule="evenodd"/>
<path d="M121.9 43.3h30.5z" fill-rule="evenodd"/>
<path d="M121.3 42.7h1.2v1.2h-1.2z" fill-rule="evenodd"/>
<path d="M124.4 114.4h30.5z" fill-rule="evenodd"/>
<path d="M123.8 113.8h1.3v1.2h-1.3z" fill-rule="evenodd"/>
<path d="M121.9 50.9h30.5z" fill-rule="evenodd"/>
<path d="M121.3 50.3h1.2v1.2h-1.2z" fill-rule="evenodd"/>
<path d="M124.4 124.6h30.5z" fill-rule="evenodd"/>
<path d="M123.8 123.9h1.3v1.3h-1.3z" fill-rule="evenodd"/>
<path d="M165.1 114.4h30.4z" fill-rule="evenodd"/>
<path d="M194.9 113.8h1.3v1.2h-1.3z" fill-rule="evenodd"/>
<path d="M165.1 43.3h30.4z" fill-rule="evenodd"/>
<path d="M194.9 42.7h1.3v1.2h-1.3z" fill-rule="evenodd"/>
<path d="M121.9 40.8h30.5z" fill-rule="evenodd"/>
<path d="M121.3 40.1h1.2v1.3h-1.2z" fill-rule="evenodd"/>
<path d="M124.4 111.9h30.5z" fill-rule="evenodd"/>
<path d="M123.8 111.2h1.3v1.3h-1.3z" fill-rule="evenodd"/>
<path d="M165.1 111.9h30.4z" fill-rule="evenodd"/>
<path d="M194.9 111.2h1.3v1.3h-1.3z" fill-rule="evenodd"/>
<path d="M165.1 40.8h30.4z" fill-rule="evenodd"/>
<path d="M194.9 40.1h1.3v1.3h-1.3z" fill-rule="evenodd"/>
<path d="M165.1 109.3h30.4z" fill-rule="evenodd"/>
<path d="M194.9 108.7h1.3v1.2h-1.3z" fill-rule="evenodd"/>
<path d="M165.1 38.2h30.4z" fill-rule="evenodd"/>
<path d="M194.9 37.6h1.3v1.2h-1.3z" fill-rule="evenodd"/>
<path d="M121.9 45.8h30.5z" fill-rule="evenodd"/>
<path d="M121.3 45.2h1.2v1.3h-1.2z" fill-rule="evenodd"/>
<path d="M124.4 119.5h30.5z" fill-rule="evenodd"/>
<path d="M123.8 118.8h1.3v1.3h-1.3z" fill-rule="evenodd"/>
<path d="M165.1 106.8h30.4z" fill-rule="evenodd"/>
<path d="M194.9 106.1h1.3v1.3h-1.3z" fill-rule="evenodd"/>
<path d="M165.1 35.7h30.4z" fill-rule="evenodd"/>
<path d="M194.9 35h1.3v1.3h-1.3z" fill-rule="evenodd"/>
<path d="M165.1 104.2h30.4z" fill-rule="evenodd"/>
<path d="M194.9 103.6h1.3v1.3h-1.3z" fill-rule="evenodd"/>
<path d="M165.1 33.1h30.4z" fill-rule="evenodd"/>
<path d="M194.9 32.5h1.3v1.3h-1.3z" fill-rule="evenodd"/>
<path d="M121.9 61.1h30.5z" fill-rule="evenodd"/>
<path d="M121.3 60.4h1.2v1.3h-1.2z" fill-rule="evenodd"/>
<path d="M124.4 134.7h30.5z" fill-rule="evenodd"/>
<path d="M123.8 134.1h1.3v1.2h-1.3z" fill-rule="evenodd"/>
<path d="M165.1 127.1h30.4z" fill-rule="evenodd"/>
<path d="M194.9 126.5h1.3v1.2h-1.3z" fill-rule="evenodd"/>
<path d="M165.1 53.4h30.4z" fill-rule="evenodd"/>
<path d="M194.9 52.8h1.3v1.3h-1.3z" fill-rule="evenodd"/>
<path d="M165.1 124.6h30.4z" fill-rule="evenodd"/>
<path d="M194.9 123.9h1.3v1.3h-1.3z" fill-rule="evenodd"/>
<path d="M165.1 50.9h30.4z" fill-rule="evenodd"/>
<path d="M194.9 50.3h1.3v1.2h-1.3z" fill-rule="evenodd"/>
<path d="M165.1 122h30.4z" fill-rule="evenodd"/>
<path d="M194.9 121.4h1.3v1.2h-1.3z" fill-rule="evenodd"/>
<path d="M165.1 48.4h30.4z" fill-rule="evenodd"/>
<path d="M194.9 47.7h1.3v1.3h-1.3z" fill-rule="evenodd"/>
<path d="M165.1 119.5h30.4z" fill-rule="evenodd"/>
<path d="M194.9 118.8h1.3v1.3h-1.3z" fill-rule="evenodd"/>
<path d="M165.1 45.8h30.4z" fill-rule="evenodd"/>
<path d="M194.9 45.2h1.3v1.3h-1.3z" fill-rule="evenodd"/>
<circle cx="55.9" cy="129.6" r=".63"/>
<circle cx="55.9" cy="127.1" r=".63"/>
<circle cx="55.9" cy="139.8" r=".63"/>
<circle cx="55.9" cy="137.2" r=".63"/>
</g>
<g fill="none" stroke="#2058dd" stroke-width=".21">
<path d="M30.5 38.2h30.4M30.5 33.1h30.4M30.5 30.6h30.4M30.5 35.7h30.4M73.6 38.2h30.5M73.6 33.1h20.4M73.6 30.6h30.5M73.6 35.7h20.4M121.9 33.1h30.5M121.9 30.6h30.5M121.9 35.7h30.5M132.1 38.2h20.3"/>
<path d="M165.1 38.2h30.4M165.1 33.1h30.4M165.1 30.6h30.4M165.1 35.7h30.4M30.5 48.4h30.4M30.5 50.9h30.4M30.5 58.5h30.4M30.5 56h30.4M30.5 53.4h30.4M30.5 43.3h30.4M30.5 40.8h30.4M30.5 45.8h30.4"/>
<path d="M73.6 48.4h30.5M73.6 50.9h30.5M73.6 58.5h30.5M73.6 56h30.5M73.6 53.4h30.5M73.6 43.3h30.5M73.6 40.8h30.5M73.6 45.8h30.5M121.9 48.4h30.5M121.9 50.9h30.5M121.9 58.5h30.5M121.9 56h30.5"/>
<path d="M121.9 53.4h30.5M121.9 43.3h30.5M121.9 40.8h30.5M121.9 45.8h30.5M165.1 48.4h30.4M165.1 50.9h30.4M165.1 58.5h30.4M165.1 56h30.4M165.1 53.4h30.4M165.1 43.3h30.4M165.1 40.8h30.4M165.1 45.8h30.4"/>
<path d="M30.5 61.1h30.4M73.6 61.1h30.5M121.9 61.1h30.5M165.1 61.1h30.4M30.5 99.2h30.4M30.5 106.8h30.4M30.5 116.9h30.4M30.5 109.3h30.4M30.5 104.2h30.4M30.5 101.7h30.4M30.5 114.4h30.4M30.5 111.9h30.4"/>
<path d="M71.1 106.8h20.3M71.1 116.9h30.5M71.1 109.3h30.5M71.1 104.2h20.3M71.1 101.7h30.5M71.1 114.4h30.5M71.1 111.9h30.5M124.4 106.8h30.5M124.4 104.2h30.5M124.4 101.7h30.5M124.4 114.4h30.5M124.4 111.9h30.5"/>
<path d="M124.4 119.5h30.5M134.6 109.3h20.3M165.1 106.8h30.4M165.1 109.3h30.4M165.1 104.2h30.4M165.1 101.7h30.4M165.1 114.4h30.4M165.1 111.9h30.4M165.1 119.5h30.4M30.5 122h30.4M30.5 134.7h30.4M30.5 127.1h30.4"/>
<path d="M30.5 124.6h30.4M30.5 137.2h30.4M55.9 127.1v5.1h5M55.9 129.6h5M55.9 137.2v5.1h5M55.9 139.8h5M71.1 122h30.5M71.1 132.2h30.5M71.1 134.7h30.5M71.1 129.6h30.5M71.1 127.1h30.5M71.1 124.6h30.5"/>
<path d="M124.4 122h30.5M124.4 132.2h30.5M124.4 134.7h30.5M124.4 129.6h30.5M124.4 127.1h30.5M124.4 124.6h30.5M165.1 122h30.4M165.1 132.2h30.4M165.1 134.7h30.4M165.1 129.6h30.4M165.1 127.1h30.4M165.1 124.6h30.4"/>
<circle cx="55.9" cy="139.8" r=".63"/>
<circle cx="55.9" cy="127.1" r=".63"/>
<circle cx="55.9" cy="137.2" r=".63"/>
<circle cx="55.9" cy="129.6" r=".63"/>
</g>
<text font-size="4.9" fill="#ffad5b" x="195.5" y="192.2">YUANCHEN</text>
<g font-size="2.8" fill="#1741a1">
<text x="228.3" y="186.6">404-0000371_H93-LDCU-J2-1V0.PCB</text>
<text x="228.3" y="194.3">03.H93 LDCU J2</text>
<text x="200.4" y="201.9">Wilson</text>
<text x="228.3" y="201.9">404-0000371_H93-LDCU-J2-1V0.DSN</text>
</g>
<g font-size="2.1">
<text x="31.6" y="2.3">5</text>
<text x="91" y="2.3">4</text>
<text x="150.2" y="2.3">3</text>
<text x="209.6" y="2.3">2</text>
<text x="269.1" y="2.3">1</text>
<text x=".6" y="29.5">D</text>
<text x="299.8" y="29.7">D</text>
<text x="30.5" y="30.5">PI_DrvSeatBackIncHALLFb</text>
<text x="33" y="33.1">PI_AbatVentHALLFb</text>
<text x="33" y="35.6">PI_RLWindow_HallFb1</text>
<text x="78.7" y="33.1">RSVD28</text>
<text x="78.7" y="35.6">RSVD29</text>
<text x="124.4" y="30.5">PI_DriveHVIL_Fb</text>
<text x="127" y="35.6">Sensor_GND</text>
<text x="127" y="33.1">Sensor_GND</text>
<text x="167.6" y="30.5">DI_KL15_BackUp_HS</text>
<text x="167.6" y="35.6">DO_HS_BMSEmergencyStop</text>
<text x="167.6" y="33.1">5V_SensorPower2</text>
<text x="33" y="38.1">DI_RLDoorPawlSW_LS</text>
<text x="33" y="40.7">PI_RLWindow_HallFb2</text>
<text x="124.4" y="40.7">DI_RLTopLightSw_LS</text>
<text x="137.1" y="38.1">RSVD17</text>
<text x="167.6" y="40.7">DO_HS_PM25FanPower</text>
<text x="167.6" y="38.1">DO_HS_KL15_BackUp</text>
<text x="33" y="45.7">AI_DrvSeatAdjSwHei</text>
<text x="33" y="43.2">PI_DrvSeatSldHALLFb</text>
<text x="121.9" y="43.2">DI_AeriaReadLampSW_LS</text>
<text x="124.4" y="45.7">AI_ThirdRowLtSBRSt</text>
<text x="167.6" y="43.2">DO_LS_RLDoorHandleLight</text>
<text x="167.6" y="45.7">DI_FLTopLightSw_LS</text>
<text x="33" y="48.3">AI_ASCtrSw</text>
<text x="33" y="50.8">AI_DrvSeatAdjSwFrntHei</text>
<text x="33" y="53.4">AI_SRLAbatVentSw</text>
<text x="124.4" y="48.3">DI_BrakeFluidLevel_LS</text>
<text x="124.4" y="53.4">DI_RLVoiceSw_LS</text>
<text x="124.4" y="50.8">DI_ThirdRowBeltMid_LS</text>
<text x="167.6" y="50.8">DO_HS_MainPowerWake1</text>
<text x="167.6" y="48.3">AI_EmergencyPowerOff</text>
<text x="33" y="58.4">HBridge_RSHCCtr-</text>
<text x="33" y="55.9">DO_HS_LCarpetLight</text>
<text x="124.4" y="58.4">DO_HS_CameraHeated</text>
<text x="124.4" y="55.9">AI_DrvSeatTemp</text>
<text x="33" y="61">DO_HS_RDCUWake</text>
<text x="121.9" y="61">DO_HS_MainPowerWake2</text>
<text x=".6" y="81.5">C</text>
<text x="299.8" y="81.8">C</text>
<text x="30.5" y="99.1">PI_DrvSeatBackIncHALLFb</text>
<text x="33" y="101.6">PI_AbatVentHALLFb</text>
<text x="73.6" y="101.6">PI_ChargeHVIL_Fb</text>
<text x="127" y="101.6">PI_DriveHVIL_Fb</text>
<text x="167.6" y="101.6">DI_KL15_BackUp_HS</text>
<text x="33" y="106.7">DI_RLDoorPawlSW_LS</text>
<text x="33" y="104.2">PI_RLWindow_HallFb1</text>
<text x="76.2" y="104.2">RSVD28</text>
<text x="76.2" y="106.7">RSVD29</text>
<text x="129.5" y="104.2">Sensor_GND</text>
<text x="129.5" y="106.7">Sensor_GND</text>
<text x="167.6" y="106.7">DO_HS_BMSEmergencyStop</text>
<text x="167.6" y="104.2">5V_SensorPower2</text>
<text x="33" y="109.2">PI_RLWindow_HallFb2</text>
<text x="33" y="111.8">PI_DrvSeatSldHALLFb</text>
<text x="127" y="111.8">DI_RLTopLightSw_LS</text>
<text x="139.7" y="109.2">RSVD17</text>
<text x="167.6" y="111.8">DO_HS_PM25FanPower</text>
<text x="167.6" y="109.2">DO_HS_KL15_BackUp</text>
<text x="33" y="116.9">AI_ASCtrSw</text>
<text x="33" y="114.3">AI_DrvSeatAdjSwHei</text>
<text x="124.4" y="114.3">DI_AeriaReadLampSW_LS</text>
<text x="127" y="119.4">AI_ThirdRowLtSBRSt</text>
<text x="167.6" y="114.3">DO_LS_RLDoorHandleLight</text>
<text x="167.6" y="119.4">DI_FLTopLightSw_LS</text>
<text x="33" y="121.9">AI_DrvSeatAdjSwFrntHei</text>
<text x="33" y="124.5">AI_SRLAbatVentSw</text>
<text x="127" y="121.9">DI_BrakeFluidLevel_LS</text>
<text x="127" y="124.5">DI_ThirdRowBeltMid_LS</text>
<text x="167.6" y="124.5">DO_HS_MainPowerWake1</text>
<text x="167.6" y="121.9">AI_EmergencyPowerOff</text>
<text x="33" y="127">DO_HS_LCarpetLight</text>
<text x="127" y="129.5">AI_DrvSeatTemp</text>
<text x="127" y="127">DI_RLVoiceSw_LS</text>
<text x="167.6" y="129.5">AI_SeatRowSecLtSBRSt</text>
<text x="167.6" y="127">DO_HS_KL15Wake1</text>
<text x=".6" y="133.6">B</text>
<text x="33" y="134.6">HBridge_RSHCCtr-</text>
<text x="33" y="137.2">DO_HS_RDCUWake</text>
<text x="124.4" y="134.6">DO_HS_MainPowerWake2</text>
<text x="127" y="132.1">DO_HS_CameraHeated</text>
<text x="167.6" y="134.6">DO_HS_CDCWake</text>
<text x="167.6" y="132.1">DO_HS_CDCUWake</text>
<text x="299.8" y="133.8">B</text>
<text x=".6" y="185.6">A</text>
<text x="224" y="183.6">PCB File Name</text>
<text x="299.8" y="185.9">A</text>
<text x="224" y="191.5">Title</text>
<text x="193.8" y="198.9">Designer:</text>
<text x="224" y="198.9">Document Name:</text>
<text x="194" y="206.5">Size:</text>
<text x="208.7" y="206.5">Rev:</text>
<text x="224" y="206.5">Date:</text>
<text x="269.4" y="206.5">Sheet:</text>
<text x="284.2" y="206.5">of</text>
<text x="31.4" y="213.1">5</text>
<text x="90.5" y="213.1">4</text>
<text x="150" y="213.1">3</text>
<text x="209.1" y="213.1">2</text>
<text x="268.5" y="213.1">1</text>
</g>
<g font-size="2.1" fill="#1741a1">
<text x="63.5" y="22.1">D2</text>
<text x="154.9" y="22.1">D2</text>
<text x="59.5" y="25.4">H3</text>
<text x="163.8" y="25.4">H2</text>
<text x="59.9" y="35.6">42</text>
<text x="59.9" y="33.1">41</text>
<text x="59.9" y="30.5">40</text>
<text x="72.4" y="35.6">29</text>
<text x="72.4" y="33.1">28</text>
<text x="72.4" y="30.5">27 PI_ChargeHVIL_Fb</text>
<text x="151.3" y="35.6">16</text>
<text x="151.3" y="33.1">15</text>
<text x="151.3" y="30.5">14</text>
<text x="163.8" y="35.6">3</text>
<text x="163.8" y="33.1">2</text>
<text x="163.8" y="30.5">1</text>
<text x="59.9" y="40.7">44</text>
<text x="59.9" y="38.1">43</text>
<text x="72.4" y="40.7">31 DI_RLOutHandleSW_LS</text>
<text x="72.4" y="38.1">30 DI_RLDoorAjarSW_LS</text>
<text x="151.3" y="40.7">18</text>
<text x="151.3" y="38.1">17</text>
<text x="163.8" y="40.7">5</text>
<text x="163.8" y="38.1">4</text>
<text x="59.9" y="45.7">46</text>
<text x="59.9" y="43.2">45</text>
<text x="72.4" y="45.7">33 AI_DrvSeatAdjSwBackInc</text>
<text x="72.4" y="43.2">32 DI_RLDoorGearHomeSW_LS</text>
<text x="151.3" y="45.7">20</text>
<text x="151.3" y="43.2">19</text>
<text x="163.8" y="45.7">7</text>
<text x="163.8" y="43.2">6</text>
<text x="59.9" y="53.4">49</text>
<text x="59.9" y="50.8">48</text>
<text x="59.9" y="48.3">47</text>
<text x="72.4" y="53.4">36 AI_AbatVentOpenSw_LS</text>
<text x="72.4" y="50.8">35 AI_DrvSeatAdjSwSld</text>
<text x="72.4" y="48.3">34 PI_DrvSeatHeightHALLFb</text>
<text x="151.3" y="53.4">23</text>
<text x="151.3" y="50.8">22</text>
<text x="151.3" y="48.3">21</text>
<text x="163.8" y="53.4">10 DO_HS_KL15Wake1</text>
<text x="163.8" y="50.8">9</text>
<text x="163.8" y="48.3">8</text>
<text x="59.9" y="58.4">51</text>
<text x="59.9" y="55.9">50</text>
<text x="72.4" y="58.4">38 DO_HS_IntLgthPower</text>
<text x="72.4" y="55.9">37 DO_HS_ReverseLamp</text>
<text x="151.3" y="58.4">25</text>
<text x="151.3" y="55.9">24</text>
<text x="163.8" y="58.4">12 DO_HS_CDCUWake</text>
<text x="163.8" y="55.9">11 AI_SeatRowSecLtSBRSt</text>
<text x="59.9" y="61">52</text>
<text x="72.4" y="61">39 DO_HS_LampLimpHomeOut</text>
<text x="151.3" y="61">26</text>
<text x="163.8" y="61">13 DO_HS_CDCWake</text>
<text x="59.5" y="66.1">H4</text>
<text x="63.5" y="70.4">H93-LDCU_52P</text>
<text x="154.9" y="70.4">H93-LDCU_52P</text>
<text x="163.8" y="66.1">H1</text>
<text x="61" y="94">2</text>
<text x="63.7" y="90.7">CN2-1</text>
<text x="69.8" y="94">1</text>
<text x="153.8" y="95.9">33</text>
<text x="157.4" y="93.2">CN2-2</text>
<text x="163.8" y="95.9">34</text>
<text x="61" y="101.6">8</text>
<text x="61" y="99.1">6</text>
<text x="61" y="96.5">4</text>
<text x="69.8" y="101.6">7</text>
<text x="69.8" y="99.1">5</text>
<text x="69.8" y="96.5">3</text>
<text x="153.8" y="98.5">31</text>
<text x="153.8" y="101">29</text>
<text x="163.8" y="98.5">32</text>
<text x="163.8" y="101">30</text>
<text x="59.9" y="106.7">12</text>
<text x="59.9" y="104.2">10</text>
<text x="69.8" y="106.7">11</text>
<text x="69.8" y="104.2">9</text>
<text x="153.8" y="103.6">27</text>
<text x="153.8" y="106.1">25</text>
<text x="163.8" y="103.6">28</text>
<text x="163.8" y="106.1">26</text>
<text x="59.9" y="111.8">16</text>
<text x="59.9" y="109.2">14</text>
<text x="69.8" y="111.8">15 DI_RLOutHandleSW_LS</text>
<text x="69.8" y="109.2">13 DI_RLDoorAjarSW_LS</text>
<text x="153.8" y="108.6">23</text>
<text x="153.8" y="111.2">21</text>
<text x="153.8" y="113.7">19</text>
<text x="163.8" y="108.6">24</text>
<text x="163.8" y="111.2">22</text>
<text x="163.8" y="113.7">20</text>
<text x="59.9" y="119.4">22</text>
<text x="59.9" y="116.9">20</text>
<text x="59.9" y="114.3">18</text>
<text x="69.8" y="119.4">21</text>
<text x="69.8" y="116.9">19 AI_DrvSeatAdjSwBackInc</text>
<text x="69.8" y="114.3">17 DI_RLDoorGearHomeSW_LS</text>
<text x="153.8" y="116.3">17</text>
<text x="153.8" y="118.8">15</text>
<text x="163.8" y="116.3">18</text>
<text x="163.8" y="118.8">16</text>
<text x="59.9" y="124.5">26</text>
<text x="59.9" y="121.9">24</text>
<text x="69.8" y="124.5">25 AI_DrvSeatAdjSwSld</text>
<text x="69.8" y="121.9">23 PI_DrvSeatHeightHALLFb</text>
<text x="153.8" y="121.3">13</text>
<text x="153.8" y="123.9">11</text>
<text x="163.8" y="121.3">14</text>
<text x="163.8" y="123.9">12</text>
<text x="59.9" y="129.5">30</text>
<text x="59.9" y="127">28</text>
<text x="69.8" y="129.5">29 DO_HS_ReverseLamp</text>
<text x="69.8" y="127">27 AI_AbatVentOpenSw_LS</text>
<text x="155" y="126.4">9</text>
<text x="155" y="129">7</text>
<text x="155" y="131.5">5</text>
<text x="163.8" y="126.4">10</text>
<text x="163.8" y="129">8</text>
<text x="163.8" y="131.5">6</text>
<text x="59.9" y="137.2">36</text>
<text x="59.9" y="134.6">34</text>
<text x="59.9" y="132.1">32</text>
<text x="69.8" y="137.2">35</text>
<text x="69.8" y="134.6">33 DO_HS_LampLimpHomeOut</text>
<text x="69.8" y="132.1">31 DO_HS_IntLgthPower</text>
<text x="155" y="134">3</text>
<text x="155" y="136.6">1</text>
<text x="163.8" y="134">4</text>
<text x="163.8" y="136.6">2</text>
<text x="59.9" y="142.2">40</text>
<text x="59.9" y="139.7">38</text>
<text x="69.8" y="142.2">39</text>
<text x="69.8" y="139.7">37</text>
<text x="157.4" y="141.5">CN_17X2</text>
<text x="61.2" y="146.6">CN_20X2</text>
<text x="202.9" y="206.5">A4</text>
<text x="215.6" y="206.5">1.0</text>
<text x="233.4" y="206.5">Monday, March 13, 2023</text>
<text x="280.1" y="206.5">3</text>
<text x="289.2" y="206.5">3</text>
</g>
</svg>
